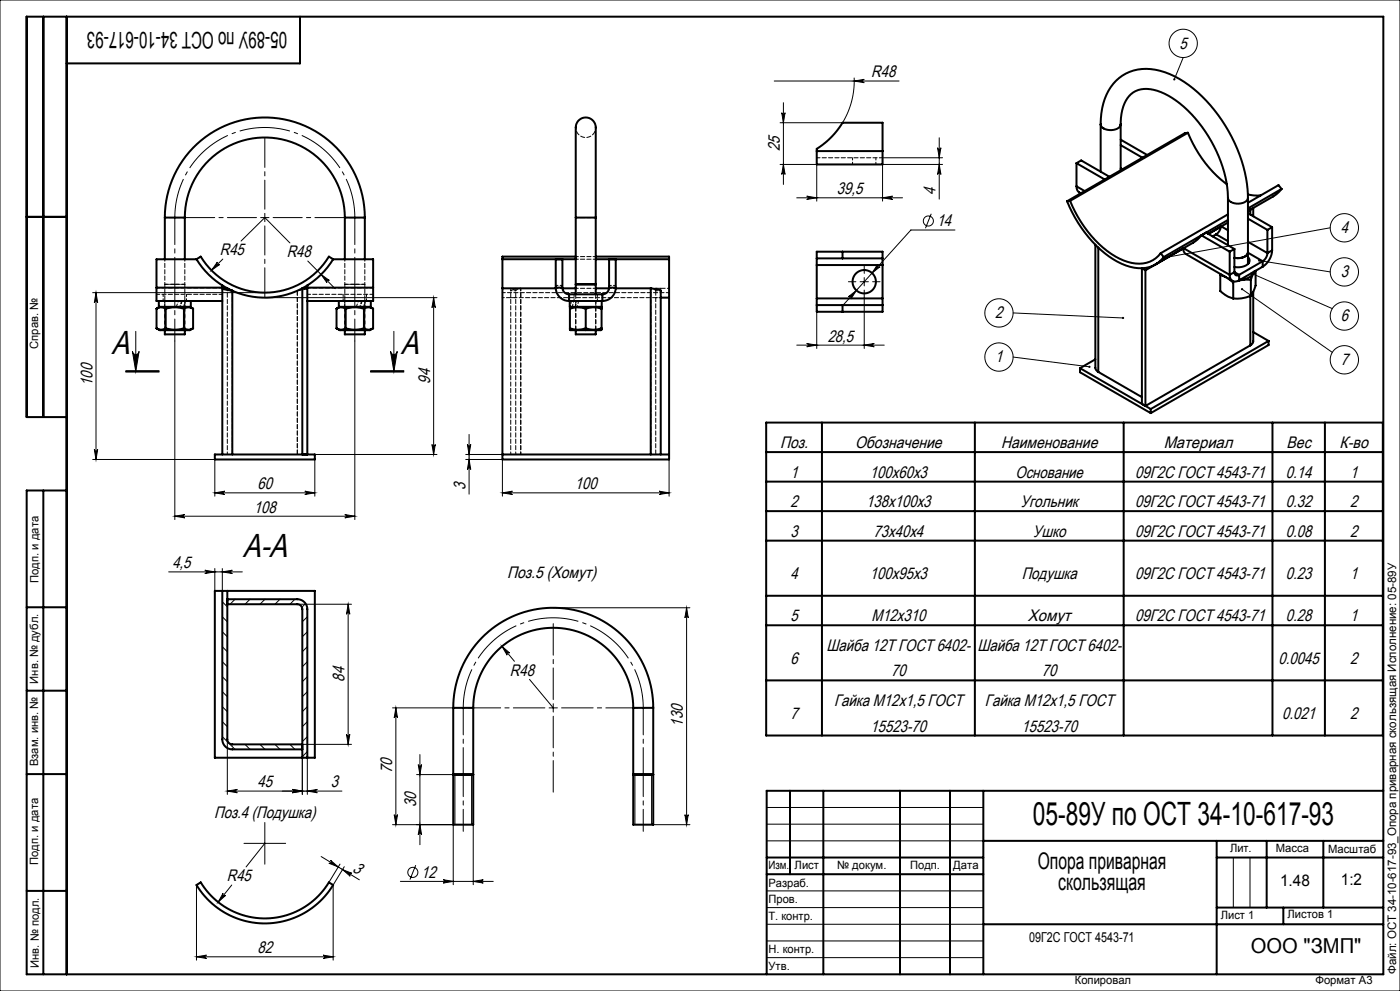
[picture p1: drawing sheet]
<svg xmlns="http://www.w3.org/2000/svg" width="420mm" height="297mm" viewBox="0 0 420 297" stroke-linecap="round" stroke-linejoin="round" font-family="sans-serif">
<g fill="none" stroke="#000" stroke-width=".3">
<path d="M0 0h420v297h-420zM355 17.2l-2.7 6.6M232.3 24.3h37.4M234.5 33.8a.5 .5 0 0 0 .5 .5 .5 .5 0 0 0 .5-.5l-.5 3zM235 30.8v24.5M256.2 23.3a24 24 0 0 1-3.4 13.5h-18.8M256.3 24.3l3-.5a.5 .5 0 0 0-.5 .5 .5 .5 0 0 0 .5 .5zM234 49.3h11v11M235 49.3l.5 3a.5 .5 0 0 0-.5-.5 .5 .5 0 0 0-.5 .5zM239 59.3h31.8M242 58.8l3 .5-3 .5a.5 .5 0 0 0 .5-.5 .5 .5 0 0 0-.5-.5zM264.8 47.3h18"/>
<path d="M264.8 59.3l3-.5a.5 .5 0 0 0-.5 .5 .5 .5 0 0 0 .5 .5zM281.3 44.3a.5 .5 0 0 0 .5 .5 .5 .5 0 0 0 .5-.5l-.5 3zM281.8 41.3v18.4M281.8 49.3l.5 3a.5 .5 0 0 0-.5-.5 .5 .5 0 0 0-.5 .5zM282.8 49.3h-18v11M65.2 78.5a.5 .5 0 0 0 0 .7 .5 .5 0 0 0 .7 .1l-2.5 1.7zM66.8 77.7l-3.4 3.3M72.3 72.2l7.1-7 7.6 7.6M78.2 65.2h2.5M79.4 64v2.5M92.3 78.2l8.3 8.3M263.3 79.3a.5 .5 0 0 0 0 .7 .5 .5 0 0 0 .7-.1l-2.4 1.9z"/>
<path d="M279.4 64.1l-1.8 4.3M286.5 68.9h-13.2l-20.4 22.6M377.8 78.1l21.3 3.4M399.1 68.3l-49.2 8.8M27.8 87.7h51.6M28.8 87.7l.5 3a.5 .5 0 0 0-.5-.5 .5 .5 0 0 0-.5 .5zM28.8 87.7v50M40.7 99.3v12M79.4 89.2h51.7M96.3 82.3l2.5 1.7a.5 .5 0 0 0-.7 .1 .5 .5 0 0 0 0 .6zM118.2 99.3v12M130.1 89.2l.5 3a.5 .5 0 0 0-.5-.5 .5 .5 0 0 0-.5 .5z"/>
<path d="M130.1 89.2v47M245 91.4v13M254.5 88.9l2.4-1.9-1.6 2.6a.5 .5 0 0 0-.1-.7 .5 .5 0 0 0-.7 0zM258 84.4h2.5M259.3 83.2v2.5M259.3 89.2v15.2M303.9 93.8l33 1.5M372.6 86.7l27.1 18.9M375.4 81.9l24.3 10.6M37.7 111.5h10zM37.7 111.3h10M37.7 111.1h10"/>
<path d="M39.7 105.3a1 1 0 0 0 1 1 1 1 0 0 0 1-1l-1 6zM52.4 102.2v53.5M106.4 102.2v53.5M111.2 111.3h10M111.2 111.1h10M111.2 111.5h10M117.2 105.3a1 1 0 0 0 1 1 1 1 0 0 0 1-1l-1 6zM239 103.4h26.3M242 102.9l3 .5-3 .5a.5 .5 0 0 0 .5-.5 .5 .5 0 0 0-.5-.5zM259.3 103.4l3-.5a.5 .5 0 0 0-.5 .5 .5 .5 0 0 0 .5 .5zM303.9 107l22.9 2.9M27.8 137.7h36.6v11"/>
<path d="M28.3 134.7a.5 .5 0 0 0 .5 .5 .5 .5 0 0 0 .5-.5l-.5 3zM94.4 137.7v11M94.4 136.2h36.7M129.6 133.2a.5 .5 0 0 0 .5 .5 .5 .5 0 0 0 .5-.5l-.5 3zM139.7 137.7h11v11M139.7 136.2h11M140.2 133.2a.5 .5 0 0 0 .5 .5 .5 .5 0 0 0 .5-.5l-.5 3zM140.7 137.7l.5 3a.5 .5 0 0 0-.5-.5 .5 .5 0 0 0-.5 .5zM140.7 130.2v17.9M200.7 137.7v11M52.4 154.7l3-.5a.5 .5 0 0 0-.4 .5 .5 .5 0 0 0 .4 .5zM52.4 154.7h54"/>
<path d="M64.4 147.7l3-.5a.5 .5 0 0 0-.4 .5 .5 .5 0 0 0 .4 .5zM64.4 147.7h30M91.4 147.2l3 .5-3 .5a.5 .5 0 0 0 .5-.5 .5 .5 0 0 0-.5-.5zM103.4 154.2l3 .5-3 .5a.5 .5 0 0 0 .5-.5 .5 .5 0 0 0-.5-.5zM150.7 147.7l3-.5a.5 .5 0 0 0-.5 .5 .5 .5 0 0 0 .5 .5zM150.7 147.7h50M197.7 147.2l3 .5-3 .5a.5 .5 0 0 0 .5-.5 .5 .5 0 0 0-.5-.5zM50.6 171.4h22.1M61.4 170.9l3 .5-3 .5a.5 .5 0 0 0 .5-.5 .5 .5 0 0 0-.5-.5zM64.4 170.4v6.7M66.7 171.4l3-.5a.5 .5 0 0 0-.5 .5 .5 .5 0 0 0 .5 .5zM66.7 170.4v6.7"/>
<path d="M67.9 177.1l.3 .3M70.5 179.6l-1.5 1.5M75 179.6l-1.5 1.5M79.5 179.6l-1.5 1.5M84 179.6l-1.5 1.5M88.5 179.6l-1.5 1.5M66.7 198.3l1.5 1.5M66.7 193.8l1.5 1.5M66.7 189.3l1.5 1.5M66.7 184.8l1.5 1.5M66.7 180.4l1.5 1.5M89.2 181.1h16.2"/>
<path d="M91.7 180.9l-1.1 1.1M92.2 184.8l-1.5 1.5M92.2 189.3l-1.5 1.5M92.2 193.8l-1.5 1.5M92.2 198.3l-1.5 1.5M104.4 181.1v42M104.4 181.1l.5 3a.5 .5 0 0 0-.5-.5 .5 .5 0 0 0-.5 .5zM150.6 193.7l3.7 4.5M150.6 193.7l2.3 2a.5 .5 0 0 0-.7 0 .5 .5 0 0 0-.1 .6zM166 182.1h41M206 182.1v65M206 182.1l.5 3a.5 .5 0 0 0-.5-.4 .5 .5 0 0 0-.5 .4z"/>
<path d="M66.7 216.3l1.5 1.5M66.7 211.8l1.5 1.5M66.7 207.3l1.5 1.5M66.7 202.8l1.5 1.5M92.2 202.8l-1.5 1.5M92.2 207.3l-1.5 1.5M92.2 211.8l-1.5 1.5M92.2 216.3l-1.5 1.5M117.8 212.2h18.2M118.8 212.2l.5 3a.5 .5 0 0 0-.5-.5 .5 .5 0 0 0-.5 .5zM118.8 212.2v34.9M158.8 203.6l7.2 8.6"/>
<path d="M164.7 212.2h2.5M166 210.9v2.5M66.7 220.8l3.8 3.8M68.2 237.1l3-.5a.5 .5 0 0 0-.5 .5 .5 .5 0 0 0 .5 .5zM68.2 221.6v16.5M73.5 223.1l1.5 1.5M78 223.1l1.5 1.5M82.5 223.1l1.5 1.5M87 223.1l1.5 1.5M87.7 236.6l3 .5-3 .5a.5 .5 0 0 0 .5-.5 .5 .5 0 0 0-.5-.5zM90.7 227.1v11M90.7 223.1h14.7"/>
<path d="M92.2 237.1l3-.5a.5 .5 0 0 0-.5 .5 .5 .5 0 0 0 .5 .5zM92.2 227.1v11M92.2 220.8l-1.5 1.5M92.2 225.3l-1.5 1.5M102.6 237.1h-34.4M103.9 220.1a.5 .5 0 0 0 .5 .5 .5 .5 0 0 0 .5-.5l-.5 3zM125 232.2h11.5v15l-18.7-.1M125.5 229.2a.5 .5 0 0 0 .5 .4 .5 .5 0 0 0 .5-.4l-.5 2.9zM126 226.2v26.9M141.5 232.2v15M190.5 232.2v15M195.5 232.2v15"/>
<path d="M73.2 252.8h12.5M79.4 246.5v12.5M79.4 252.8l-5.6 7M96.4 256.7l11.4 7M99.2 257.8l2.3 2-2.8-1.1a.5 .5 0 0 0 .6-.2 .5 .5 0 0 0-.1-.7zM102 259l-3.3 5.5M103.3 259.8l-3.4 5.4v22.6M118.3 244.1a.5 .5 0 0 0 .5 .5 .5 .5 0 0 0 .5-.5l-.5 3zM124.7 259.3l-1.7 4.3M126 247.1l.5 3a.5 .5 0 0 0-.5-.4 .5 .5 0 0 0-.5 .4zM136 247.2v17.9M142 247.2v17.9"/>
<path d="M196 247.1h11M205.5 244.1a.5 .5 0 0 0 .5 .5 .5 .5 0 0 0 .5-.5l-.5 3zM230 242h65M230 247h65M230 252h65M370 257v15M375 257v15M58.9 265.2v22.6M66.9 267.7a.5 .5 0 0 0 .1 .7 .5 .5 0 0 0 .7-.1l-2.3 2.1zM69.5 265.2l-4.1 5.2M102.8 260.6l2.8 1.1a.5 .5 0 0 0-.7 .2 .5 .5 0 0 0 .2 .7zM120.1 264.2h27.9"/>
<path d="M133 263.7l3 .4-3 .6a.5 .5 0 0 0 .4-.5 .5 .5 0 0 0-.4-.5zM142 264.1l3-.4a.5 .5 0 0 0-.5 .5 .5 .5 0 0 0 .5 .5zM230 267h65M230 272h65M230 277h65M58.9 286.8l3-.5a.5 .5 0 0 0-.4 .5 .5 .5 0 0 0 .4 .5zM58.9 286.8h41M96.9 286.3l3 .5-3 .5a.5 .5 0 0 0 .5-.5 .5 .5 0 0 0-.5-.5zM230 282h65M230 287h65"/>
<circle cx="355" cy="13" r="4.2"/>
<circle cx="278.5" cy="66.2" r="1.51"/>
<circle cx="403.3" cy="68.3" r="4.2"/>
<circle cx="299.7" cy="93.8" r="4.2"/>
<circle cx="403.3" cy="94.7" r="4.2"/>
<circle cx="403.3" cy="81.5" r="4.2"/>
<circle cx="299.7" cy="107" r="4.2"/>
<circle cx="403.3" cy="107.8" r="4.2"/>
<circle cx="123.9" cy="261.4" r="1.51"/>
</g>
<path d="M136 232.2h6M190 232.2h6" fill="none" stroke="#000" stroke-width=".6" stroke-linecap="butt"/>
<path d="M106.4 65.2a27 27 0 0 0-27-27 27 27 0 0 0-27 27M193 212.2a27 27 0 0 0-27-27 27 27 0 0 0-27 27" fill="none" stroke="#000" stroke-width=".3" stroke-dasharray="15.2 1.3 1.3 1.3" stroke-dashoffset="3.3" stroke-linecap="butt"/>
<g fill="none" stroke="#000" stroke-width=".6">
<path d="M13 5v120M20 5v287M90 5v14h-70M330.2 37.3a17.1 17.1 0 0 1 6.5-14.6 15.4 15.4 0 0 1 15.7 .2 44.3 44.3 0 0 1 20 25.1l1.4 5.3 .6 6M330.2 37.3a3.3 3.3 0 0 0 4.5 1.5l.5-.2a1.56 1.56 0 0 0 1-1.3M330.2 37.3v14.2M336.2 37.3a11.5 11.5 0 0 1 3.7-9.6 9.5 9.5 0 0 1 9.5 .4 37.4 37.4 0 0 1 16.9 20.4 31.5 31.5 0 0 1 2.1 10.8M336.2 37.3v13.7M356.4 39.8a35.9 35.9 0 0 0 11.6 15.4M356.4 39.8l-.9 .1-35.4 20.4M356.4 39.8l-35.4 20.4M245 45.3v4h19.8v-4"/>
<path d="M245 45.3v-.7l2.4-1.7 2.2-2 3.2-4.1h12v8.5M245 45.3h19.8M322.9 55.8a2.04 2.04 0 0 0 1.3 2.1M322.9 48.9l8.5 4.9M322.9 48.9v6.9M322.9 48.9l1.5-.8 8.4 4.9M322.9 55.8l2.5 1.5M336.2 43.5l6.5 3.8M336.2 41.9l7.9 4.5M336.2 50.4l.5 .3M368.4 59.3v14.2M374.4 58.3l1.7 .3 2.1-.1"/>
<path d="M374.4 59.3a2.84 2.84 0 0 1-3.4 1.7l-1.7-.5-.7-.6-.2-.6M374.4 59.3v19.8M384.5 56.6l-2.4 2.2-7.7 4.4 .7-.4M384.5 56.6l-10.1 5.9M384.5 56.6l-.9-1.1-9.2 5.3M8 65h12M49.4 65.2a30 30 0 0 1 30-30 30 30 0 0 1 30 30M49.4 65.2h6M49.4 65.2v12.5M55.4 65.2a24 24 0 0 1 24-24 24 24 0 0 1 24 24M55.4 65.2v12.5M58.9 77.7l1.3-.8a22.5 22.5 0 0 0 38.5 0l1.2 .8a24 24 0 0 1-41 0z"/>
<path d="M59 77.7h-12.1v8.5M99.9 77.7h12v8.5M103.4 65.2h6M103.4 65.2v12.5M109.4 65.2v12.5M150.7 77.7v8.7M150.7 77.7h22M166.7 77.7v8.5M168.7 77.7v8.5M172.7 65.2v-25.9a3.1 3.1 0 0 1 1.5-3.6 3.1 3.1 0 0 1 3.8 .6 7.7 7.7 0 0 1 .7 4.8v24.1M172.7 65.2h6M172.7 65.2v23"/>
<path d="M172.7 76.9h-22v.8M178.7 77.7h22M178.7 65.2v23M178.7 76.9h22v.8M182.7 77.7v8.5M184.7 77.7v8.5M200.7 77.7v11.5M245 77.4h7.8M245 77.4v2M245 79.4v10M245 79.4h19.8M252.8 75.4h-7.8v2"/>
<path d="M252.8 75.4h12v2M252.8 75.4v2M252.8 77.4h12M264.8 77.4v2M264.8 79.4v10M320.1 60.3a35.6 35.6 0 0 0 16.4 18.8 10.2 10.2 0 0 0 11.9-1.2l.7-.9M321 60.2a33.6 33.6 0 0 0 14.9 17.3 9.8 9.8 0 0 0 11.6-.8l.7-.8M321 60.2l-.9 .1M328.6 73.4v36.8l.2 .7 .7 .6M329.5 74.2v37.3M348.2 75.9l.9 1.1M354.9 74.5a1.95 1.95 0 0 0 .9 1.6l13.9 8.1"/>
<path d="M355.1 74.4l13.8 8M361.8 69.7l8.5 4.9M364.8 70.2l-1 .6M364.8 70.2l3.6 2.1M366.2 67.9a3.2 3.2 0 0 1-1.4 2.3M366.4 67.9l2 1.1M368.4 66.7l-5.9 3.4M368.4 65.9l-19.3 11.1M368.4 64.2l-20.2 11.7M368.9 75.4l-8.5-4.9-1.1 1.2-1.3 1-14.4 8.3M368.9 75.4v7M370.3 77.3a3.8 3.8 0 0 0 4-1.3l.1-.4a3.1 3.1 0 0 1-4.1 1.7z"/>
<path d="M370.3 74.6l-1.4 .8M370.3 74.6v7M374.4 77a1.65 1.65 0 0 1 .3 1.8 1.65 1.65 0 0 1-1.5 1l-1.4 .3-1.5-.1M374.4 78.7l.2 .2M374.4 65.5l5.8 3.4M374.4 63.9l7.2 4.2M374.4 72.5l5.8 3.3M374.4 75.7l4.4 2.6M374.5 79h-.1M375.1 62.8h.1M375.1 62.8v1.5M375.5 62.6l-.4 .2"/>
<path d="M376 62.3v2.5M378.8 78.3l-7.1 4.1M378.8 78.3v1.6M378.8 79.9l-7.1 4.1M380.2 75.8a3.1 3.1 0 0 1-1.4 2.5M380.2 68.9v6.9M381.6 75a6.3 6.3 0 0 1-2.8 4.9M381.6 68.1l-1.4 .8M381.6 68.1v6.9M381.6 75l-1.4 .8M46.9 86.2v4h19.8M46.9 86.2h19.8"/>
<path d="M47 92.5a2.43 2.43 0 0 1 2.7 0M47 98.4a2.43 2.43 0 0 0 2.7 0M47 98.4l.9 .6h9.1l.9-.6M47 92.5v5.9M47.6 90.2v1.8h9.6v-1.8M47.9 92l-.9 .5M49.4 99v1.2h6v-1.2M49.7 92.5a9.1 9.1 0 0 1 5.5 0M49.7 98.4a9.1 9.1 0 0 0 5.5 0M49.7 92.5v5.9M55.2 92.5a2.43 2.43 0 0 1 2.7 0M55.2 98.4a2.43 2.43 0 0 0 2.7 0"/>
<path d="M55.2 92.5v5.9M57 92l.9 .5M57.9 92.5v5.9M66.7 86.4h1.5l1.5 .7zM66.7 85.5v50.7M69.7 87.1v49.1M92.2 86.4h-1.5v49.8M92.2 85.5v50.7M92.2 86.2h19.7M101 98.4l.9 .6h9.1l.9-.6M101 98.4a2.43 2.43 0 0 0 2.7 0M101 92.5a2.43 2.43 0 0 1 2.7 0"/>
<path d="M101 92.5v5.9M101.6 90.2v1.8h9.6v-1.8M101.9 92l-.9 .5M103.4 99v1.2h6v-1.2M103.7 98.4a9.1 9.1 0 0 0 5.5 0M103.7 92.5a9.1 9.1 0 0 1 5.5 0M103.7 92.5v5.9M109.2 98.4a2.43 2.43 0 0 0 2.7 0M109.2 92.5a2.43 2.43 0 0 1 2.7 0M109.2 92.5v5.9M111 92l.9 .5M111.9 92.5v5.9"/>
<path d="M111.9 86.2v4h-19.7M150.7 86.4h16M150.7 86.4v51.3h50v-48.5M166.7 86.2a4 4 0 0 0 4 4M166.7 86.2h2M168.7 86.2a2 2 0 0 0 2 2M168.7 86.4h4M170.7 90.2h10M170.7 88.2v2M170.7 88.2h10M170.9 90.2v1.8h9.6v-1.8M171 92.5a6.9 6.9 0 0 1 4.7 0"/>
<path d="M171 98.4a6.9 6.9 0 0 0 4.7 0M171 98.8h9.5M171 98.4v.4M171 92.5v5.9M171.2 92l-.2 .1v.4M172.7 85.2h6zM172.7 99v1.2h6v-1.2M175.7 98.4a6.9 6.9 0 0 0 4.8 0M175.7 92.5a6.9 6.9 0 0 1 4.8 0M175.7 92.5v5.9M178.7 86.4h4M180.2 92l.3 .1v.4"/>
<path d="M180.5 98.4v.4M180.5 92.5v5.9M180.7 88.2v2M182.7 86.2a2 2 0 0 1-2 2M182.7 86.2h2M184.7 86.4h10.5M184.7 86.2a4 4 0 0 1-4 4M195.2 86.4l3 .7v49.1M195.2 86.4v49.8M198.2 89.2h2.5M245 91.4v2h7.8M245 91.4h7.8"/>
<path d="M245 89.4v2M245 89.4h19.8M252.8 91.4v2M252.8 91.4h12M264.8 89.4v2M264.8 91.4v2h-12M343.6 81v40.7l31.5-18.2M343.6 81l-1-.6v40.7M366.1 82.4l1.7 .7M366.1 82.4v4.8a8.8 8.8 0 0 0 3.9 2.3M366.2 82.2l-.1 .2M368.5 83.5l1.5 1.2v4.8"/>
<path d="M368.9 82.4a1.72 1.72 0 0 0 .8 1.8 1.72 1.72 0 0 0 2-.2M370.3 81.6a.86 .86 0 0 0 .4 .9 .86 .86 0 0 0 1-.1M370.3 81.6l-1.4 .8M370.3 81.6l1.4 .8M371.7 82.4v1.6M375.1 88.7v14.8M375.3 83.8h-1.4l-2.3 .3M375.3 88.6a10.6 10.6 0 0 1-5.3 .9M375.3 83.8v4.8M376 87.4v14.9l-.3 .6-.6 .6M376 99.5l4.6 2.7M376.2 81.5a4.1 4.1 0 0 1-4.3 2.4"/>
<path d="M376.3 81.4l-1 2.4M376.7 81.2v4.4l-1.4 3M324 110.3l21.2 12.3M324 110.3v1.3l21.2 12.2M328.6 107.7l-4.6 2.6M329.5 111.5l13.1 7.5M380.6 102.2l-35.4 20.4M380.6 102.2v1.2l-35.4 20.4M20 125h-12v-120h407v287h-407v-145h12M64.4 136.2h30v1.5h-30zM150.7 136.2h50M229.8 126.6h185.1v93.8h-185.1z"/>
<path d="M229.8 135.5h185.1M246.6 126.6v93.8M292.5 126.6v93.8M337.1 126.6v93.8M345.2 122.6v1.2M381.7 126.6v93.8M397.5 126.6v93.8M13 147v145M229.8 144.3h185.1M229.8 153.2h185.1M64.4 177.1h30v50h-30zM66.7 177.1v44.5a3 3 0 0 0 3 3h21"/>
<path d="M68.2 177.1v44.5a1.5 1.5 0 0 0 1.5 1.5h21M68.2 179.6h21a3 3 0 0 1 3 3v44.5M229.8 162h185.1M229.8 178.6h185.1M8 182h12M68.2 181.1h21a1.5 1.5 0 0 1 1.5 1.5v44.5M229.8 187.4h185.1M8 207h12M136 212.2a30 30 0 0 1 30-30 30 30 0 0 1 30 30M136 212.2v35h6v-35M136 212.2h6M142 212.2a24 24 0 0 1 24-24 24 24 0 0 1 24 24"/>
<path d="M190 212.2v35h6v-35M190 212.2h6M229.8 203.9h185.1M8 232h12M136 232.2h6zM136 232.2h.1M190 232.2h6zM190 232.2h.1M237 237v25M247 237v55M270 237v55M285 237v55"/>
<path d="M295 237v55M415 237h-185v55M230 257h65M295 252h120M365 252v40M365 257h50M380 252v20M397 252v20M8 267h12M58.9 265.2l1.3-.7a22.5 22.5 0 0 0 38.5 0l1.2 .7a24 24 0 0 1-41 0zM230 262h65M295 277h120"/>
<path d="M365 272h50M385 272v5"/>
<circle cx="259.3" cy="84.4" r="3.5"/>
</g>
<path d="M163.5 212.2h-22.8M166 209.7v-22.8M166 214.7v22.7M168.5 212.2h22.7" fill="none" stroke="#000" stroke-width=".3" stroke-dasharray="15.2 1.3 1.3 1.3" stroke-dashoffset="5.8"/>
<path d="M256.8 84.4h-2.3M259.3 81.9v-2.2M259.3 86.9v2.3M261.8 84.4h2.2" fill="none" stroke="#000" stroke-width=".3" stroke-dasharray="15.2 1.3 1.3 1.3"/>
<path d="M76.9 65.2h-21.2M79.4 62.7v-21.2M79.4 67.7v21.3M81.9 65.2h21.3" fill="none" stroke="#000" stroke-width=".3" stroke-dasharray="15.2 1.3 1.3 1.3" stroke-dashoffset="6.5"/>
<path d="M52.4 65.2v20M106.4 65.2v20M139 212.2v20M193 212.2v20" fill="none" stroke="#000" stroke-width=".3" stroke-dasharray="15.2 1.3 1.3 1.3" stroke-dashoffset="7.1"/>
<path d="M52.4 102.2v-17M106.4 102.2v-17M139 249.2v-17M193 249.2v-17" fill="none" stroke="#000" stroke-width=".3" stroke-dasharray="15.2 1.3 1.3 1.3" stroke-dashoffset="8.6"/>
<g fill="#000">
<path d="M352.1 23.5l-.1 .3 .2 .3 .1-.3-.1 .3a.33 .33 0 0 0 .4-.4 .33 .33 0 0 0-.5-.2zM349.7 76.9l-.1 .3 .3-.1-.3 .1a.33 .33 0 0 0 .4 .2 .33 .33 0 0 0 .2-.5 .33 .33 0 0 0-.5 0zM377.6 77.8l-.2 .2 .4 .1-.4-.1a.33 .33 0 0 0 .4 .4 .33 .33 0 0 0 .3-.4 .33 .33 0 0 0-.5-.2zM375.2 81.7l.2 .2-.3-.1a.33 .33 0 0 0 .3 .5 .33 .33 0 0 0 .3-.5 .33 .33 0 0 0-.5-.1zM372.4 86.4l.2 .3-.3-.2a.33 .33 0 0 0 .3 .5 .33 .33 0 0 0 .3-.4 .33 .33 0 0 0-.5-.2zM326.6 109.7v.5l.5-.1 .1-.1-.4-.1 .4 .1-.2-.3zM336.7 95.1v.4h.4l.1-.2h-.3h.3l-.1-.3zM117.2 105.3a1 1 0 0 0 1 1 1 1 0 0 0 1-1l-1 6zM39.7 105.3a1 1 0 0 0 1 1 1 1 0 0 0 1-1l-1 6z"/>
<path d="M235 49.3l.5 3a.5 .5 0 0 0-.5-.5 .5 .5 0 0 0-.5 .5zM234.5 33.8a.5 .5 0 0 0 .5 .5 .5 .5 0 0 0 .5-.5l-.5 3z"/>
<path d="M264.8 59.3l3-.5a.5 .5 0 0 0-.5 .5 .5 .5 0 0 0 .5 .5zM242 58.8l3 .5-3 .5a.5 .5 0 0 0 .5-.5 .5 .5 0 0 0-.5-.5z"/>
<path d="M259.3 103.4l3-.5a.5 .5 0 0 0-.5 .5 .5 .5 0 0 0 .5 .5zM242 102.9l3 .5-3 .5a.5 .5 0 0 0 .5-.5 .5 .5 0 0 0-.5-.5z"/>
<path d="M28.3 134.7a.5 .5 0 0 0 .5 .5 .5 .5 0 0 0 .5-.5l-.5 3zM28.8 87.7l.5 3a.5 .5 0 0 0-.5-.5 .5 .5 0 0 0-.5 .5zM129.6 133.2a.5 .5 0 0 0 .5 .5 .5 .5 0 0 0 .5-.5l-.5 3zM130.1 89.2l.5 3a.5 .5 0 0 0-.5-.5 .5 .5 0 0 0-.5 .5zM118.3 244.1a.5 .5 0 0 0 .5 .5 .5 .5 0 0 0 .5-.5l-.5 3zM118.8 212.2l.5 3a.5 .5 0 0 0-.5-.5 .5 .5 0 0 0-.5 .5zM126 247.1l.5 3a.5 .5 0 0 0-.5-.4 .5 .5 0 0 0-.5 .4zM125.5 229.2a.5 .5 0 0 0 .5 .4 .5 .5 0 0 0 .5-.4l-.5 2.9zM205.5 244.1a.5 .5 0 0 0 .5 .5 .5 .5 0 0 0 .5-.5l-.5 3zM206 182.1l.5 3a.5 .5 0 0 0-.5-.4 .5 .5 0 0 0-.5 .4z"/>
<path d="M140.2 133.2a.5 .5 0 0 0 .5 .5 .5 .5 0 0 0 .5-.5l-.5 3zM140.7 137.7l.5 3a.5 .5 0 0 0-.5-.5 .5 .5 0 0 0-.5 .5zM281.3 44.3a.5 .5 0 0 0 .5 .5 .5 .5 0 0 0 .5-.5l-.5 3zM281.8 49.3l.5 3a.5 .5 0 0 0-.5-.5 .5 .5 0 0 0-.5 .5z"/>
<path d="M64.4 147.7l3-.5a.5 .5 0 0 0-.4 .5 .5 .5 0 0 0 .4 .5zM91.4 147.2l3 .5-3 .5a.5 .5 0 0 0 .5-.5 .5 .5 0 0 0-.5-.5zM65.2 78.5l-1.8 2.5 2.5-1.7a.5 .5 0 0 1-.7-.1 .5 .5 0 0 1 0-.7zM96.3 82.3l1.8 2.4a.5 .5 0 0 1 0-.6 .5 .5 0 0 1 .7-.1zM52.4 154.7l3-.5a.5 .5 0 0 0-.4 .5 .5 .5 0 0 0 .4 .5zM103.4 154.2l3 .5-3 .5a.5 .5 0 0 0 .5-.5 .5 .5 0 0 0-.5-.5zM150.7 147.7l3-.5a.5 .5 0 0 0-.5 .5 .5 .5 0 0 0 .5 .5zM197.7 147.2l3 .5-3 .5a.5 .5 0 0 0 .5-.5 .5 .5 0 0 0-.5-.5zM150.6 193.7l1.5 2.6a.5 .5 0 0 1 .1-.6 .5 .5 0 0 1 .7 0zM256.3 24.3l3 .5a.5 .5 0 0 1-.5-.5 .5 .5 0 0 1 .5-.5zM254.5 88.9a.5 .5 0 0 1 .7 0 .5 .5 0 0 1 .1 .7l1.6-2.6zM263.3 79.3l-1.7 2.5 2.4-1.9a.5 .5 0 0 1-.7 .1 .5 .5 0 0 1 0-.7zM66.9 267.7l-1.5 2.7 2.3-2.1a.5 .5 0 0 1-.7 .1 .5 .5 0 0 1-.1-.7z"/>
<path d="M66.7 171.4l3-.5a.5 .5 0 0 0-.5 .5 .5 .5 0 0 0 .5 .5zM61.4 170.9l3 .5-3 .5a.5 .5 0 0 0 .5-.5 .5 .5 0 0 0-.5-.5zM142 264.1l3-.4a.5 .5 0 0 0-.5 .5 .5 .5 0 0 0 .5 .5zM133 263.7l3 .4-3 .6a.5 .5 0 0 0 .4-.5 .5 .5 0 0 0-.4-.5z"/>
<path d="M104.4 181.1l.5 3a.5 .5 0 0 0-.5-.5 .5 .5 0 0 0-.5 .5zM103.9 220.1a.5 .5 0 0 0 .5 .5 .5 .5 0 0 0 .5-.5l-.5 3z"/>
<path d="M68.2 237.1l3-.5a.5 .5 0 0 0-.5 .5 .5 .5 0 0 0 .5 .5zM87.7 236.6l3 .5-3 .5a.5 .5 0 0 0 .5-.5 .5 .5 0 0 0-.5-.5z"/>
<path d="M92.2 237.1l3-.5a.5 .5 0 0 0-.5 .5 .5 .5 0 0 0 .5 .5zM87.7 236.6l3 .5-3 .5a.5 .5 0 0 0 .5-.5 .5 .5 0 0 0-.5-.5z"/>
<path d="M99.2 257.8l2.3 2-2.8-1.1a.5 .5 0 0 0 .6-.2 .5 .5 0 0 0-.1-.7zM102.8 260.6l2.8 1.1a.5 .5 0 0 0-.7 .2 .5 .5 0 0 0 .2 .7z"/>
<path d="M58.9 286.8l3-.5a.5 .5 0 0 0-.4 .5 .5 .5 0 0 0 .4 .5zM96.9 286.3l3 .5-3 .5a.5 .5 0 0 0 .5-.5 .5 .5 0 0 0-.5-.5z"/>
</g>
<g fill="none" stroke="#000" stroke-width=".3" stroke-dasharray="1.3 .6" stroke-dashoffset=".9">
<path d="M49.4 90.2v1.8M53.5 90.2l-.6 1.8M53.9 92l.6-1.8M54.1 92l.5-1.8M55.5 92v-1.8M55.6 90.2l-.5 1.8M103.4 90.2v1.8M107.5 90.2l-.6 1.8M107.9 92l.6-1.8M108.1 92l.5-1.8M109.5 92v-1.8M109.6 90.2l-.5 1.8"/>
<path d="M156.2 86.4l-1.5 .7M171.1 92l.3-1.8M172.1 90.2l-.4 1.8M172.7 90.2v1.8M172.9 90.2l-.2 1.8M173.2 92l.4-1.8M178.8 92v-1.8M195.2 86.4l1.5 .7"/>
</g>
<path d="M49.4 92v7M55.4 99v-7M92.2 86.4l-3 .7M103.4 92v7M109.4 99v-7M156.2 86.4l-3 .7M172.7 92v7M172.7 88.2v10.8M178.7 99v-7M178.7 99v-10.8" fill="none" stroke="#000" stroke-width=".3" stroke-dasharray="1.3 .6"/>
<path d="M69.7 87.1v49.1M89.2 87.1v49.1M196.7 87.1v49.1" fill="none" stroke="#000" stroke-width=".3" stroke-dasharray="1.3 .6" stroke-dashoffset="-.1"/>
<g fill="none" stroke="#000" stroke-width=".3" stroke-dasharray="1.3 .6" stroke-dashoffset=".5">
<path d="M55.4 65.2h-6M103.4 65.2h6M178.7 76.9h-6M178.7 77.7h-6M178.7 65.2h-6M55.4 85.2h-6M109.4 85.2h-6M153.2 86.4v49.8M154.7 86.4v49.8M156.2 86.4v49.8M178.7 86.4h-6M68.2 136.2v-49.8"/>
<path d="M156.2 136.2v-49.8M195.2 136.2v-49.8"/>
</g>
<path d="M264.8 47.3h-19.8M46.9 86.2h19.8M66.7 88.2h-19.8M66.7 86.2h-19.8M92.2 86.2h19.7M111.9 88.2h-19.7M111.9 86.2h-19.7" fill="none" stroke="#000" stroke-width=".3" stroke-dasharray="1.3 .6" stroke-dashoffset=".3"/>
<path d="M49.4 85.2h3M52.4 85.2h3M106.4 85.2h-3M109.4 85.2h-3" fill="none" stroke="#000" stroke-width=".3" stroke-dasharray="1.3 .6" stroke-dashoffset=".1"/>
<g fill="none" stroke="#000" stroke-width=".3" stroke-dasharray="1.3 .6" stroke-dashoffset=".6">
<path d="M255.8 47.3v2M262.8 49.3v-2M48.9 88.2v2M55.9 90.2v-2M102.9 88.2v2M109.9 90.2v-2M166.7 85.5h2M168.7 86.2h-2M168.7 86.4h-2M170.7 88.2v2M172.2 88.2v2M179.2 90.2v-2"/>
<path d="M180.7 88.2v2M182.7 86.2h2M184.7 86.4h-2M184.7 85.5h-2"/>
</g>
<path d="M178.7 38.2a3 3 0 0 1-3 3 3 3 0 0 1-3-3M49.4 77.7v7.5M103.4 77.7v7.5M55.4 85.2v-7.5M109.4 85.2v-7.5M150.7 89.2h47.5M195.2 86.4h5.5" fill="none" stroke="#000" stroke-width=".3" stroke-dasharray="1.3 .6" stroke-dashoffset=".7"/>
<path d="M49.4 85.2v13.8M55.4 99v-13.8M103.4 85.2v13.8M109.4 99v-13.8M150.7 87.7h50M196.7 87.1v-.7M198.2 87.1v-.7" fill="none" stroke="#000" stroke-width=".3" stroke-dasharray="1.3 .6" stroke-dashoffset=".4"/>
<path d="M153.2 89.2h1.5M154.7 87.1h-1.5M196.7 87.1h1.5M196.7 89.2h1.5M198.2 86.4h-1.5" fill="none" stroke="#000" stroke-width=".3" stroke-dasharray="1.3 .6" stroke-dashoffset=".8"/>
<g font-size="10">
<text x="33.5" y="106.1">A</text>
<text x="120.2" y="106.1">A</text>
<text x="72.9" y="167">A-A</text>
</g>
<text font-size="9.6" x="309.8" y="247.3">05-89У по ОСТ 34-10-617-93</text>
<g font-size="6.9">
<text x="86.1" y="9.6" transform="rotate(-180 86.1 9.6)">05-89У по ОСТ 34-10-617-93</text>
<text x="311.3" y="260.4">Опора приварная</text>
<text x="317.4" y="266.8">скользящая</text>
</g>
<text font-size="6.2" x="375.2" y="285.5">ООО &quot;ЗМП&quot;</text>
<g font-size="5">
<text x="353.9" y="14.6">5</text>
<text x="261.4" y="23.2">R48</text>
<text x="233.9" y="45.2" transform="rotate(-90 233.9 45.2)">25</text>
<text x="251.1" y="58.2">39,5</text>
<text x="280.7" y="58.6" transform="rotate(-90 280.7 58.6)">4</text>
<text x="281" y="67.8">14</text>
<text x="402.2" y="69.9">4</text>
<text x="66" y="76.6">R45</text>
<text x="86" y="77.1">R48</text>
<text x="402.2" y="83.1">3</text>
<text x="298.6" y="95.4">2</text>
<text x="402.2" y="96.3">6</text>
<text x="248.3" y="102.4">28,5</text>
<text x="298.6" y="108.6">1</text>
<text x="402.2" y="109.4">7</text>
<text x="27.7" y="115.6" transform="rotate(-90 27.7 115.6)">100</text>
<text x="129" y="115" transform="rotate(-90 129 115)">94</text>
<text x="234" y="134.3">Поз.</text>
<text x="256.5" y="134.3">Обозначение</text>
<text x="300.3" y="134.3">Наименование</text>
<text x="349.1" y="134.3">Материал</text>
<text x="386" y="134.3">Вес</text>
<text x="401.9" y="134.3">К-во</text>
<text x="237.1" y="143.1">1</text>
<text x="261" y="143.1">100x60x3</text>
<text x="304.7" y="143.1">Основание</text>
<text x="340.5" y="143.1">09Г2С ГОСТ 4543-71</text>
<text x="385.8" y="143.1">0.14</text>
<text x="405.1" y="143.1">1</text>
<text x="77.3" y="146.6">60</text>
<text x="139.6" y="147" transform="rotate(-90 139.6 147)">3</text>
<text x="172.4" y="146.6">100</text>
<text x="76.2" y="153.6">108</text>
<text x="237.1" y="152">2</text>
<text x="259.9" y="152">138х100х3</text>
<text x="306.2" y="152">Угольник</text>
<text x="340.5" y="152">09Г2С ГОСТ 4543-71</text>
<text x="385.8" y="152">0.32</text>
<text x="405.1" y="152">2</text>
<text x="237.1" y="160.8">3</text>
<text x="262.1" y="160.8">73х40х4</text>
<text x="309.9" y="160.8">Ушко</text>
<text x="340.5" y="160.8">09Г2С ГОСТ 4543-71</text>
<text x="385.8" y="160.8">0.08</text>
<text x="405.1" y="160.8">2</text>
<text x="51.7" y="170.3">4,5</text>
<text x="152.1" y="173.1">Поз.5 (Хомут)</text>
<text x="237.1" y="173.5">4</text>
<text x="261" y="173.5">100х95х3</text>
<text x="306.5" y="173.5">Подушка</text>
<text x="340.5" y="173.5">09Г2С ГОСТ 4543-71</text>
<text x="385.8" y="173.5">0.23</text>
<text x="405.1" y="173.5">1</text>
<text x="237.1" y="186.2">5</text>
<text x="261.4" y="186.2">М12х310</text>
<text x="308.4" y="186.2">Хомут</text>
<text x="340.5" y="186.2">09Г2С ГОСТ 4543-71</text>
<text x="385.8" y="186.2">0.28</text>
<text x="405.1" y="186.2">1</text>
<text x="247.9" y="195">Шайба 12T ГОСТ 6402-</text>
<text x="293.2" y="195">Шайба 12T ГОСТ 6402-</text>
<text x="153" y="202.5">R48</text>
<text x="237.1" y="198.9">6</text>
<text x="267.3" y="202.7">70</text>
<text x="312.6" y="202.7">70</text>
<text x="383.6" y="198.9">0.0045</text>
<text x="405.1" y="198.9">2</text>
<text x="103.4" y="204.3" transform="rotate(-90 103.4 204.3)">84</text>
<text x="237.1" y="215.4">7</text>
<text x="250.2" y="211.5">Гайка M12x1,5 ГОСТ</text>
<text x="295.5" y="211.5">Гайка M12x1,5 ГОСТ</text>
<text x="384.7" y="215.4">0.021</text>
<text x="405.1" y="215.4">2</text>
<text x="204.9" y="217.7" transform="rotate(-90 204.9 217.7)">130</text>
<text x="261.2" y="219.2">15523-70</text>
<text x="306.4" y="219.2">15523-70</text>
<text x="117.7" y="231.7" transform="rotate(-90 117.7 231.7)">70</text>
<text x="77.3" y="236">45</text>
<text x="99.3" y="236">3</text>
<text x="64.2" y="245.2">Поз.4 (Подушка)</text>
<text x="124.9" y="241.8" transform="rotate(-90 124.9 241.8)">30</text>
<text x="105.5" y="261" transform="rotate(31 105.5 261)">3</text>
<text x="126.3" y="263.1">12</text>
<text x="68.1" y="264.2">R45</text>
<text x="77.3" y="285.7">82</text>
</g>
<g font-size="4.8">
<text x="384" y="265.6">1.48</text>
<text x="402.3" y="265.3">1:2</text>
</g>
<text font-size="4.1" x="308.8" y="282.2">09Г2С ГОСТ 4543-71</text>
<text font-size="3.5" x="418.8" y="291.9" transform="rotate(-90 418.8 291.9)">Файл: ОСТ 34-10-617-93_Опора приварная скользящая Исполнение: 05-89У</text>
<g font-size="3.4">
<text x="11.5" y="104.5" transform="rotate(-90 11.5 104.5)">Справ. №</text>
<text x="11.6" y="174.7" transform="rotate(-90 11.6 174.7)">Подп. и дата</text>
<text x="11.4" y="204.9" transform="rotate(-90 11.4 204.9)">Инв. № дубл.</text>
<text x="11.4" y="229.6" transform="rotate(-90 11.4 229.6)">Взам. инв. №</text>
<text x="369" y="255.5">Лит.</text>
<text x="382.8" y="255.5">Масса</text>
<text x="398.4" y="255.6">Масштаб</text>
<text x="11.4" y="259.2" transform="rotate(-90 11.4 259.2)">Подп. и дата</text>
<text x="230.5" y="260.5">Изм.</text>
<text x="238.4" y="260.4">Лист</text>
<text x="251.1" y="260.4">№ докум.</text>
<text x="273" y="260.4">Подп.</text>
<text x="286" y="260.4">Дата</text>
<text x="230.5" y="265.7">Разраб.</text>
<text x="230.5" y="275.7">Т. контр.</text>
<text x="230.6" y="270.7">Пров.</text>
<text x="366.2" y="275.3">Лист 1</text>
<text x="386.3" y="275.2">Листов 1</text>
<text x="230.6" y="285.7">Н. контр.</text>
<text x="11.6" y="290" transform="rotate(-90 11.6 290)">Инв. № подл.</text>
<text x="230.6" y="290.7">Утв.</text>
<text x="322.5" y="295">Копировал</text>
<text x="394.6" y="295">Формат А3</text>
</g>
</svg>
